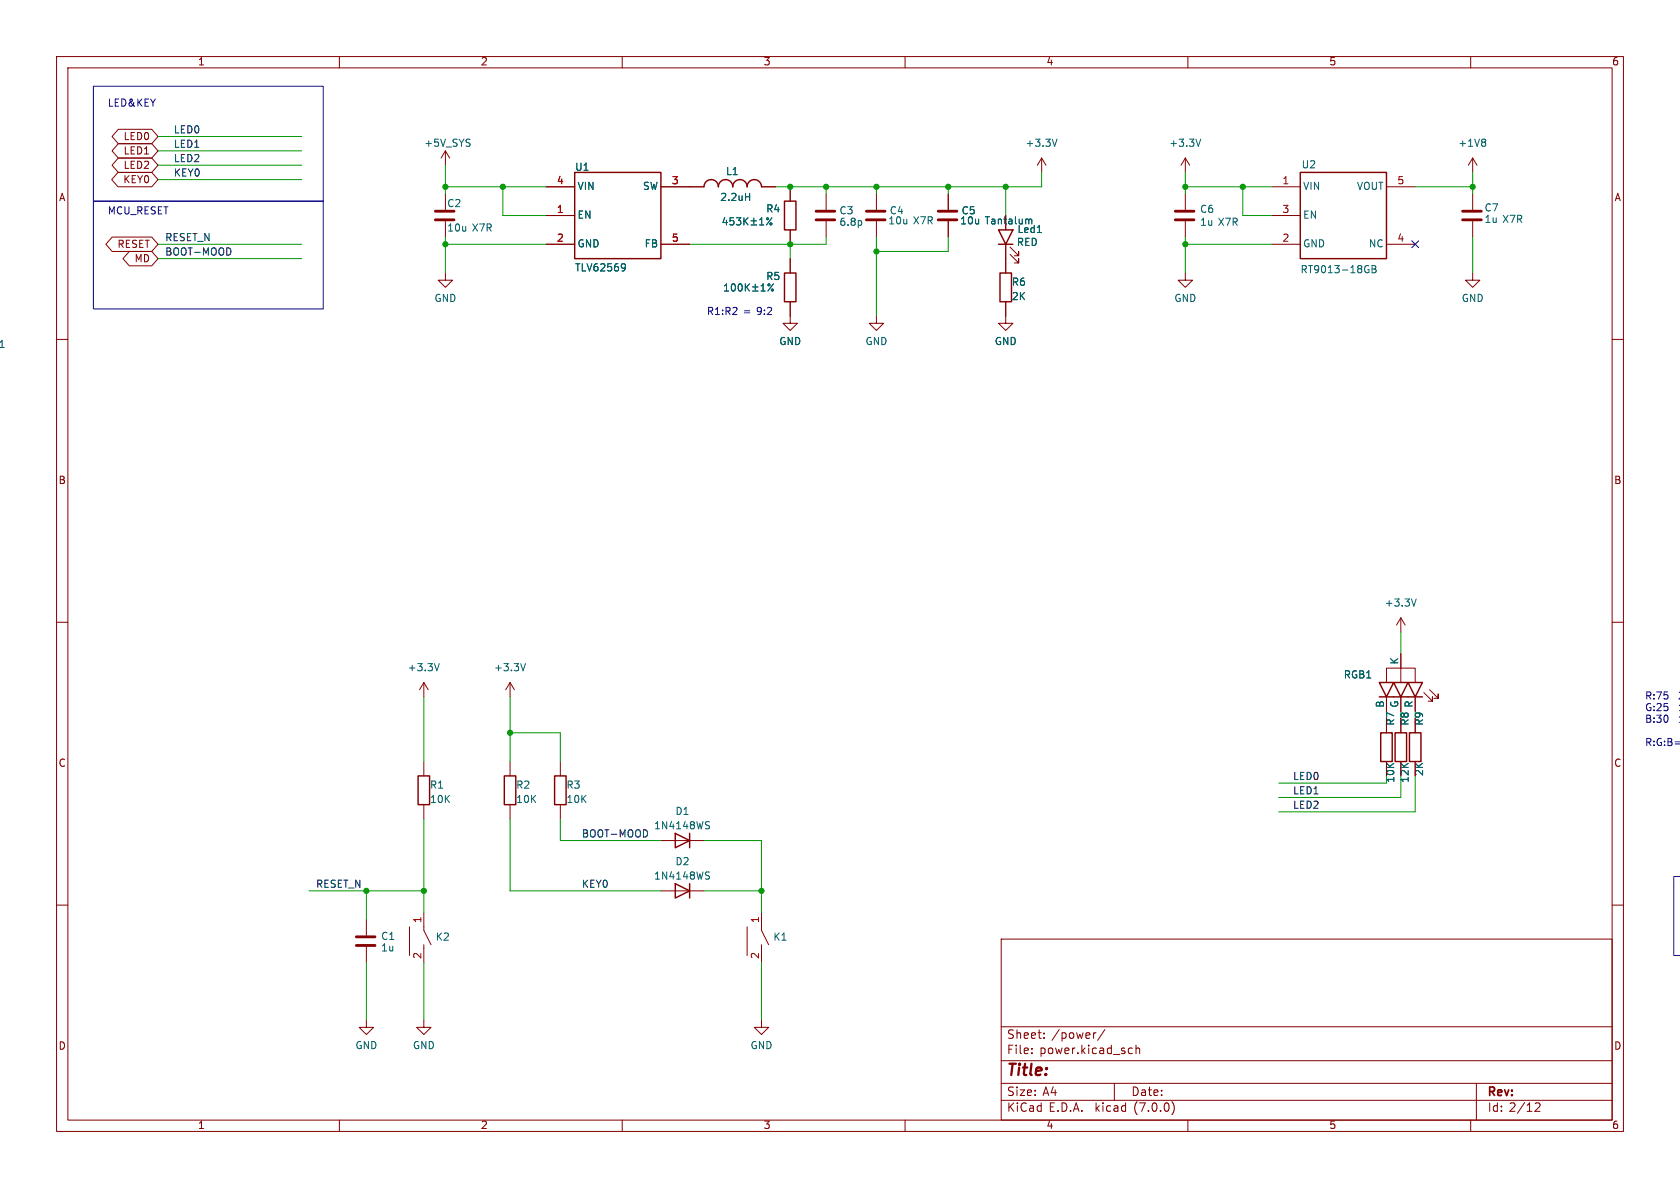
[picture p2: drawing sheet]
<svg xmlns="http://www.w3.org/2000/svg" width="297mm" height="210mm" viewBox="0 0 297 210" stroke-linecap="round" stroke-linejoin="round" font-family="sans-serif">
<g fill="none" stroke="#840000" stroke-width=".18">
<path d="M10 10h277v190h-277zM12 12h273v186h-273zM60 10v2M110 10v2M160 10v2M210 10v2M260 10v2M20.9 30.5h5.9l1.1 1.3-1.1 1.2h-5.9l-1.2-1.2zM20.9 22.9h5.9l1.1 1.2-1.1 1.3h-5.9l-1.1-1.3zM20.9 27.9h5.9l1.1 1.3-1.1 1.3h-5.9l-1.1-1.3zM20.9 25.4h5.9l1.1 1.3-1.1 1.2h-5.9l-1.1-1.2zM78.7 26.7v2.5"/>
<path d="M78.7 34.3v2.8M78.7 39.1v2.8M78.7 26.7l-.7 1.2M78.7 26.7l.8 1.2M96.5 33h5.1M96.5 38.1h5.1M116.8 33h7.7M134.6 33h2.6M139.7 33v2.6M146 34.3v2.8M146 39.1v2.8M154.9 34.3v2.8"/>
<path d="M154.9 39.1v2.8M167.6 34.3v2.8M167.6 39.1v2.8M177.8 38.1v2.5M184.1 27.9l-.7 1.3M184.1 27.9v2.6M184.1 27.9l.8 1.3M209.5 27.9v2.6M209.5 34.3v2.8M209.5 39.1v2.8M209.5 27.9l-.7 1.3M209.5 27.9l.8 1.3"/>
<path d="M224.8 33h5.1M224.8 38.1h5.1M245.1 33h5.1M260.3 27.9v2.6M260.3 34.3v2.8M260.3 39.1v2.8M260.3 27.9l-.7 1.3M260.3 27.9l.8 1.3M10 60h2M19.8 41.9h7l1.1 1.3-1.1 1.3h-7l-1.1-1.3zM22.9 44.4h3.9l1.1 1.3-1.1 1.3h-3.9l-1.2-1.3zM78.7 48.3v1.2h1.3l-1.3 1.3-1.2-1.3h1.2"/>
<path d="M96.5 43.2h5.1M116.8 43.2h5.1M139.7 53.3v3.9h1.3l-1.3 1.2-1.3-1.2h1.3M139.7 40.6v2.6M139.7 45.7v2.6M154.9 55.9v1.3h1.3l-1.3 1.2-1.2-1.2h1.2M177.8 53.3v3.9h1.3l-1.3 1.2-1.3-1.2h1.3M177.8 43.2v5.1M178.6 43.7l1.5 1.5v-.7v.7h-.8M178.6 45l1.5 1.5v-.8v.8h-.8M209.5 48.3v1.2h1.3l-1.3 1.3-1.2-1.3h1.2M224.8 43.2h5.1"/>
<path d="M245.1 43.2h5.1M260.3 48.3v1.2h1.3l-1.3 1.3-1.2-1.3h1.2M285 60h2M10 110h2M247.6 109.2l-.7 1.3M247.6 109.2v2.6M247.6 115.6v5.1M247.6 109.2l.8 1.3M285 110h2M74.9 120.7l-.7 1.2M74.9 120.7v2.5M74.9 134.6v2.6"/>
<path d="M74.9 120.7l.8 1.2M90.2 120.7l-.8 1.2M90.2 120.7v2.5M90.2 134.6v2.6M90.2 120.7l.7 1.2M99.1 134.6v2.6M245.1 120.7v-2.6h5.1v2.6M245.1 123.2v2.5M245.1 127v2.5M245.1 134.6v2.6M247.6 123.2v2.5M247.6 127v2.5"/>
<path d="M247.6 134.6v2.6M250.2 123.2v2.5M250.2 127v2.5M251.7 122.4l1.5 1.6v-.8v.8h-.7M252.7 121.9l1.6 1.5v-.7v.7h-.8M10 160h2M74.9 142.2v2.6M90.2 142.2v2.6M99.1 142.2v2.6M116.8 157.5h7.7M116.8 148.6h7.7M285 160h2"/>
<path d="M64.8 162.6v2.8M64.8 167.4v2.8M72.4 163.8v5.1M74.9 161.3v3.2l1.3 2.5M74.9 167v3.2M132.1 163.8v5.1M134.6 161.3v3.2l1.3 2.5M134.6 167v3.2M177 166h108v32h-108zM60 198v2M64.8 180.3v1.3h1.2l-1.2 1.3-1.3-1.3h1.3M74.9 180.3v1.3h1.3l-1.3 1.3-1.2-1.3h1.2"/>
<path d="M110 198v2M134.6 180.3v1.3h1.3l-1.3 1.3-1.3-1.3h1.3M160 198v2M177 194.5h108M177 191.5h108M177 187.5h108M177 181.5h108M182.4 186.1v.2M182.4 185.3v.2M184.6 183.4v.2M184.6 182.6v.2M193.8 182.6h-.3"/>
<path d="M195.3 182l-1.3 1.9M197 191.5v3M199.8 185.3h.4M200.2 186.2l-.4 .1M200.8 185.4l.2-.1h.4l.1 1M200.8 184.8v1.5M207.2 194.7a1.72 1.72 0 0 1 0 2.3M210 198v2M260 198v2M261 191.5v6.5M271.4 195.1l.6-.1 .2 .1 .1 .3-1 1.1h1"/>
</g>
<g fill="none" stroke="#840000" stroke-width=".5">
<path d="M77 37.3h3.3M77 38.9h3.3M144.3 37.3h3.3M144.3 38.9h3.3M153.2 37.3h3.3M153.2 38.9h3.3M165.9 37.3h3.3M165.9 38.9h3.3M207.8 37.3h3.3M207.8 38.9h3.3M258.6 37.3h3.3M258.6 38.9h3.3"/>
<path d="M63 165.6h3.3M63 167.1h3.3"/>
</g>
<g fill="none" stroke="#006464" stroke-width=".18">
<path d="M128.1 38.4l-.3 .9h.8M128.4 38.9v.9M129.7 38.5h-.6l-.1 .6 .2-.1h.4l.2 .2-.1 .4-.2 .2-.5-.2M130.2 38.5h.8l-.5 .5 .4 .1v.5l-.2 .2-.5-.2M131.5 38.5v1.3M131.7 39l.5 .8M131.8 34.8h.7M132.2 38.5l-.7 .7M132.5 34.2v1.2M132.8 39.8h.9M132.8 39h.9M133.3 38.6v.9"/>
<path d="M134.3 39.8h.7M134.3 38.9l.4-.4v1.3M136.5 38.5l-1 1.3M152.3 39.1v.6M181.9 38.8h.5v.8M186.9 24.6l-.5 1.3M212.3 24.6l-.5 1.3M262.4 24.6l.2 .2-.2 .3 .2 .3v.2l-.2 .3M110.1 46.6l.4 .1a.84 .84 0 0 1-.3 1.2M110.6 47.2l-.2 .1-.3 .1M128.1 51.4h.7M128.1 50.5l.3-.3v1.2"/>
<path d="M129.4 50.3l.2-.1a.68 .68 0 0 1 .4 .6 .68 .68 0 0 1-.4 .6l-.2-.1-.1-.3zM130.6 50.3l.2-.1a.68 .68 0 0 1 .4 .6 .68 .68 0 0 1-.4 .6l-.2-.1-.1-.3zM131.8 50.2v1.2M131.9 50.7l.6 .7M132.5 50.2l-.7 .7M133 51.4h1M133 50.7h1M133.5 50.2v1M134.5 51.4h.8M134.5 50.5l.4-.3v1.2M135.8 50.4l.1 .1 .2-.1M136.7 50.2l-.9 1.2"/>
<path d="M183.4 41.1h.7M241.7 46.9l.3 .1M241.8 47.7h.2v.4l-.2 .1M242.6 46.9h.4l.2 .3-.2 .4 .2 .1 .1 .3-.3 .2h-.4zM242.6 47.6h.4M77.7 117.3l-.5 1.3M92.9 117.3l-.4 1.3M250.4 105.9l-.5 1.2M124.9 154.7l.4 .2 .1 .3-.2 .2h-.3M124.9 145.9l.4 .1 .1 .3-.2 .2h-.3M124.9 154.1l.5 .1M124.9 145.2l.5 .1"/>
<circle cx="135.7" cy="38.7" r=".18"/>
<circle cx="136.3" cy="39.6" r=".18"/>
<circle cx="136.5" cy="51.3" r=".18"/>
</g>
<g fill="none" stroke="#840000" stroke-width=".25">
<path d="M101.6 30.5h15.2v15.2h-15.2zM124.5 33a1.27 1.27 0 0 1 1.2-1.2 1.27 1.27 0 0 1 1.3 1.2 1.27 1.27 0 0 1 1.3-1.2 1.27 1.27 0 0 1 1.2 1.2 1.27 1.27 0 0 1 1.3-1.2 1.27 1.27 0 0 1 1.3 1.2 1.27 1.27 0 0 1 1.2-1.2 1.27 1.27 0 0 1 1.3 1.2M138.7 35.6h2v5h-2zM229.9 30.5h15.2v15.2h-15.2zM138.7 48.3h2v5h-2zM176.5 40.6h2.6l-1.3 2.6zM176.5 43.2h2.6M176.8 48.3h2v5h-2zM73.9 137.2h2v5h-2zM89.2 137.2h2v5h-2zM98 137.2h2.1v5h-2.1zM243.8 120.7h2.6l-1.3 2.5z"/>
<path d="M243.8 123.2h7.7M244.1 129.5h2v5.1h-2zM246.4 120.7h2.5l-1.3 2.5zM246.6 129.5h2.1v5.1h-2.1zM248.9 120.7h2.6l-1.3 2.5zM249.2 129.5h2v5.1h-2zM119.4 156.2l2.5 1.3-2.5 1.3zM119.4 147.3l2.5 1.3-2.5 1.3zM121.9 147.3v2.6M121.9 156.2v2.6"/>
</g>
<path d="M16.5 15.2h40.6v20.4h-40.6zM16.5 35.6h40.6v19h-40.6zM297 155.9h.1M297.1 154.9h-1.2v14h1.2" fill="none" stroke="#0000c2" stroke-width=".18"/>
<g fill="none" stroke="#009600" stroke-width=".18">
<path d="M27.9 26.7h25.4M27.9 29.2h25.4M27.9 31.8h25.4M27.9 24.1h25.4M78.7 33h17.8M78.7 29.2v5.1M88.9 33v5.1h7.6M146 33v1.3M154.9 33v1.3M167.6 33v1.3M177.8 33v5.1M184.1 30.5v2.5h-46.9"/>
<path d="M209.5 30.5v3.8M209.5 33h15.3M219.7 33v5.1h5.1M250.2 33h10.1M260.3 30.5v3.8M27.9 43.2h25.4M27.9 45.7h25.4M78.7 43.2h17.8M78.7 41.9v6.4M139.7 43.2v2.5M146 41.9v1.3h-24.1M154.9 41.9v14"/>
<path d="M167.6 41.9v2.6h-12.7M209.5 41.9v6.4M209.5 43.2h15.3M260.3 41.9v6.4M247.6 111.8v3.8M74.9 123.2v11.4M90.2 123.2v11.4M90.2 129.5h8.9v5.1M226.1 138.4h19M247.6 137.2v3.8h-21.5M250.2 137.2v6.3h-24.1M54.6 157.5h20.3"/>
<path d="M64.8 157.5v5.1M74.9 144.8v16.5M90.2 144.8v12.7h26.6M99.1 144.8v3.8h17.7M124.5 157.5h10.1M124.5 148.6h10.1v12.7M64.8 170.2v10.1M74.9 170.2v10.1M134.6 170.2v10.1"/>
</g>
<path d="M249.6 42.6l1.2 1.2M250.8 42.6l-1.2 1.2" fill="none" stroke="#000084" stroke-width=".18"/>
<g fill="#009600" stroke="#009600" stroke-width=".18">
<circle cx="209.5" cy="43.2" r=".46"/>
<circle cx="260.3" cy="33" r=".46"/>
<circle cx="209.5" cy="33" r=".46"/>
<circle cx="219.7" cy="33" r=".46"/>
<circle cx="90.2" cy="129.5" r=".46"/>
<circle cx="134.6" cy="157.5" r=".46"/>
<circle cx="74.9" cy="157.5" r=".46"/>
<circle cx="64.8" cy="157.5" r=".46"/>
<circle cx="146" cy="33" r=".46"/>
<circle cx="154.9" cy="33" r=".46"/>
<circle cx="167.6" cy="33" r=".46"/>
<circle cx="139.7" cy="33" r=".46"/>
<circle cx="177.8" cy="33" r=".46"/>
<circle cx="154.9" cy="44.5" r=".46"/>
<circle cx="88.9" cy="33" r=".46"/>
<circle cx="78.7" cy="33" r=".46"/>
<circle cx="78.7" cy="43.2" r=".46"/>
<circle cx="139.7" cy="43.2" r=".46"/>
</g>
<text font-size="2.8" fill="#840000" x="178" y="190.8">Title:</text>
<g font-size="2.1" fill="#840000">
<text x="178" y="183.9">Sheet:</text>
<text x="185.9" y="183.9">/power/</text>
<text x="178" y="186.6">File:</text>
<text x="183.8" y="186.6">power.kicad_sch</text>
<text x="178" y="196.8">KiCad</text>
<text x="178" y="194">Size:</text>
<text x="184.3" y="194">A4</text>
<text x="185.4" y="196.8">E.D.A.</text>
<text x="193.7" y="196.8">kicad</text>
<text x="200" y="194">Date:</text>
<text x="200.6" y="196.8">(7.0.0)</text>
<text x="263" y="194.2">Rev:</text>
<text x="263" y="196.8">Id: 2/12</text>
</g>
<g font-size="1.8" fill="#840000">
<text x="35" y="11.8">1</text>
<text x="85" y="11.8">2</text>
<text x="135" y="11.8">3</text>
<text x="185" y="11.8">4</text>
<text x="235" y="11.8">5</text>
<text x="285" y="11.8">6</text>
<text x="21.7" y="25">LED0</text>
<text x="21.7" y="27.6">LED1</text>
<text x="10.4" y="35.8">A</text>
<text x="21.7" y="32.7">KEY0</text>
<text x="21.7" y="30.1">LED2</text>
<text x="285.4" y="35.8">A</text>
<text x="20.6" y="44.1">RESET</text>
<text x="23.7" y="46.6">MD</text>
<text x="10.3" y="85.8">B</text>
<text x="285.3" y="85.8">B</text>
<text x="10.3" y="135.8">C</text>
<text x="251.8" y="137.2" transform="rotate(-90 251.8 137.2)">2K</text>
<text x="285.3" y="135.8">C</text>
<text x="10.3" y="185.8">D</text>
<text x="285.3" y="185.8">D</text>
<text x="35" y="199.8">1</text>
<text x="85" y="199.8">2</text>
<text x="135" y="199.8">3</text>
<text x="185" y="199.8">4</text>
<text x="235" y="199.8">5</text>
<text x="285" y="199.8">6</text>
</g>
<g font-size="1.8" fill="#0000c2">
<text x="19" y="19.1">LED&amp;KEY</text>
<text x="19" y="38.1">MCU_RESET</text>
<text x="125" y="55.9">R1:R2</text>
<text x="131.4" y="55.9">=</text>
<text x="133.9" y="55.9">9:2</text>
<text x="290.8" y="123.9">R:75</text>
<text x="290.8" y="125.9">G:25</text>
<text x="296.9" y="123.9">2k</text>
<text x="296.9" y="125.9">12</text>
<text x="290.8" y="128">B:30</text>
<text x="296.9" y="128">10</text>
<text x="290.8" y="132.1">R:G:B=25</text>
</g>
<g font-size="1.8" fill="#0f0f0f">
<text x="30.7" y="23.8">LED0</text>
<text x="30.7" y="26.3">LED1</text>
<text x="30.7" y="28.9">LED2</text>
<text x="30.7" y="31.4">KEY0</text>
<text x="29.2" y="45.4">BOOT-MOOD</text>
<text x="29.2" y="42.8">RESET_N</text>
<text x="228.6" y="143.2">LED2</text>
<text x="228.6" y="138.1">LED0</text>
<text x="228.6" y="140.6">LED1</text>
<text x="102.9" y="148.2">BOOT-MOOD</text>
<text x="55.9" y="157.1">RESET_N</text>
<text x="102.9" y="157.1">KEY0</text>
</g>
<g font-size="1.8" fill="#006464">
<text x="74.9" y="26.2">+5V_SYS</text>
<text x="181.2" y="26.2">+3.3V</text>
<text x="206.6" y="26.2">+3.3V</text>
<text x="257.7" y="26.2">+1V8</text>
<text x="101.6" y="30.5">U1</text>
<text x="102.1" y="33.8">VIN</text>
<text x="113.5" y="33.8">SW</text>
<text x="127.3" y="35.8">2.2uH</text>
<text x="128.3" y="31.2">L1</text>
<text x="230.1" y="30">U2</text>
<text x="230.4" y="33.8">VIN</text>
<text x="239.8" y="33.8">VOUT</text>
<text x="79" y="36.9">C2</text>
<text x="79" y="41.2">10u</text>
<text x="83.5" y="41.2">X7R</text>
<text x="102.1" y="38.9">EN</text>
<text x="135.4" y="37.8">R4</text>
<text x="148.3" y="38.2">C3</text>
<text x="148.3" y="40.2">6.8p</text>
<text x="157" y="39.9">10u</text>
<text x="157.2" y="38.2">C4</text>
<text x="161.4" y="39.9">X7R</text>
<text x="169.7" y="39.9">10u</text>
<text x="169.9" y="38.2">C5</text>
<text x="174.1" y="39.9">Tantalum</text>
<text x="179.8" y="41.5">Led1</text>
<text x="212.1" y="37.9">C6</text>
<text x="212.1" y="40.2">1u</text>
<text x="215.3" y="40.2">X7R</text>
<text x="230.4" y="38.9">EN</text>
<text x="262.4" y="37.7">C7</text>
<text x="262.4" y="39.7">1u</text>
<text x="265.6" y="39.7">X7R</text>
<text x="102.1" y="44">GND</text>
<text x="113.8" y="44">FB</text>
<text x="179.7" y="43.8">RED</text>
<text x="230.4" y="44">GND</text>
<text x="241.9" y="44">NC</text>
<text x="76.7" y="53.7">GND</text>
<text x="101.6" y="48.3">TLV62569</text>
<text x="135.4" y="49.8">R5</text>
<text x="178.8" y="50.8">R6</text>
<text x="178.8" y="53.3">2K</text>
<text x="207.6" y="53.7">GND</text>
<text x="229.9" y="48.6">RT9013-18GB</text>
<text x="258.4" y="53.7">GND</text>
<text x="-.4" y="61.8">1</text>
<text x="137.7" y="61.3">GND</text>
<text x="152.9" y="61.3">GND</text>
<text x="175.8" y="61.3">GND</text>
<text x="244.7" y="107.5">+3.3V</text>
<text x="72" y="118.9">+3.3V</text>
<text x="87.3" y="118.9">+3.3V</text>
<text x="247.4" y="117.5" transform="rotate(-90 247.4 117.5)">K</text>
<text x="237.5" y="120.2">RGB1</text>
<text x="244.9" y="125.2" transform="rotate(-90 244.9 125.2)">B</text>
<text x="247.4" y="125.2" transform="rotate(-90 247.4 125.2)">G</text>
<text x="249.9" y="125.2" transform="rotate(-90 249.9 125.2)">R</text>
<text x="246.8" y="128.3" transform="rotate(-90 246.8 128.3)">R7</text>
<text x="249.3" y="128.3" transform="rotate(-90 249.3 128.3)">R8</text>
<text x="251.8" y="128.3" transform="rotate(-90 251.8 128.3)">R9</text>
<text x="76" y="139.7">R1</text>
<text x="76" y="142.2">10K</text>
<text x="91.2" y="139.7">R2</text>
<text x="91.2" y="142.2">10K</text>
<text x="100.1" y="139.7">R3</text>
<text x="100.1" y="142.2">10K</text>
<text x="246.8" y="138.4" transform="rotate(-90 246.8 138.4)">10K</text>
<text x="249.3" y="138.4" transform="rotate(-90 249.3 138.4)">12K</text>
<text x="115.6" y="146.9">1N4148WS</text>
<text x="119.3" y="144.3">D1</text>
<text x="115.6" y="155.8">1N4148WS</text>
<text x="119.3" y="153.2">D2</text>
<text x="67.3" y="166.4">C1</text>
<text x="77" y="166.6">K2</text>
<text x="136.7" y="166.6">K1</text>
<text x="67.3" y="168.5">1u</text>
<text x="62.8" y="185.7">GND</text>
<text x="72.9" y="185.7">GND</text>
<text x="132.6" y="185.7">GND</text>
</g>
<g font-size="1.8" fill="#a90000">
<text x="98.4" y="32.8">4</text>
<text x="118.7" y="32.8">3</text>
<text x="226.7" y="32.8">1</text>
<text x="247" y="32.8">5</text>
<text x="98.4" y="37.8">1</text>
<text x="226.7" y="37.8">3</text>
<text x="98.4" y="42.9">2</text>
<text x="118.7" y="42.9">5</text>
<text x="226.7" y="42.9">2</text>
<text x="247" y="42.9">4</text>
<text x="74.7" y="163.2" transform="rotate(-90 74.7 163.2)">1</text>
<text x="134.4" y="163.2" transform="rotate(-90 134.4 163.2)">1</text>
<text x="74.7" y="169.6" transform="rotate(-90 74.7 169.6)">2</text>
<text x="134.4" y="169.6" transform="rotate(-90 134.4 169.6)">2</text>
</g>
</svg>
